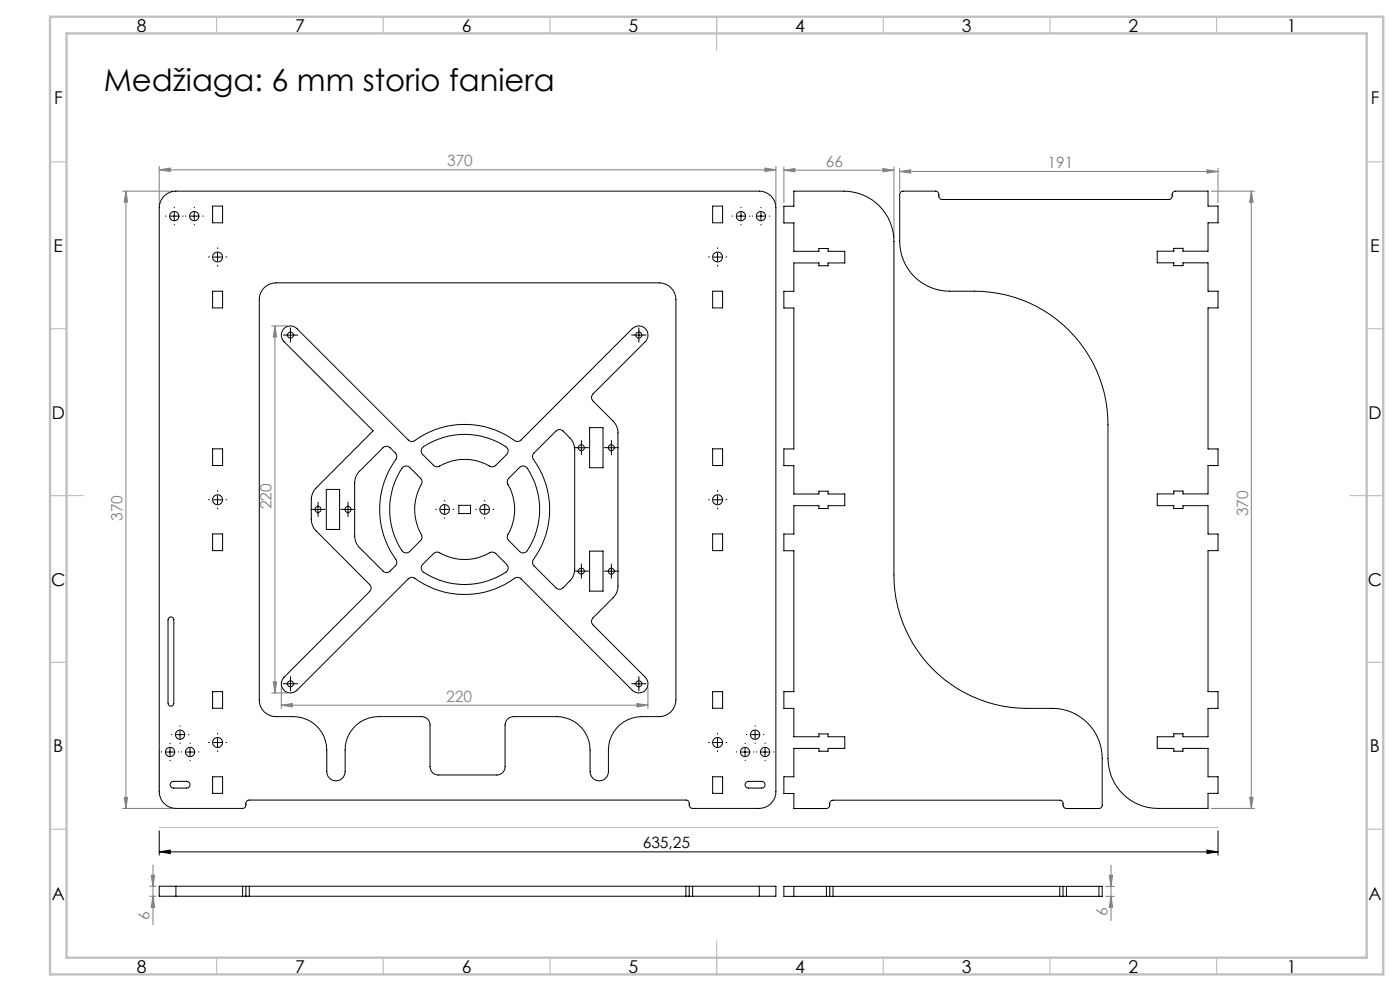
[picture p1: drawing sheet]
<svg xmlns="http://www.w3.org/2000/svg" width="420mm" height="297mm" viewBox="0 0 420 297" stroke-linecap="round" stroke-linejoin="round" font-family="sans-serif">
<g fill="none" stroke="#000" stroke-width=".3">
<path d="M51 64.8h2.5M52.3 63.5v2.5M57 64.8h2.5M58.3 63.5v2.5M64 77h2.5M65.3 75.8v2.5M214 77h2.5M215.3 75.8v2.5M221 64.8h2.5M222.3 63.5v2.5M227 64.8h2.5M228.3 63.5v2.5"/>
<path d="M87.1 99.2v2.5M191.7 99.2v2.5M85.9 100.4h2.5M190.4 100.4h2.5M173.1 134.2h2.5M174.4 132.9v2.5M182.1 134.2h2.5M183.4 132.9v2.5M64 149.8h2.5M65.3 148.5v2.5M94.2 152.7h2.5M95.4 151.4v2.5"/>
<path d="M103.2 152.7h2.5M104.4 151.4v2.5M132.2 152.7h2.5M133.4 151.4v2.5M144.1 152.7h2.5M145.4 151.4v2.5M214 149.8h2.5M215.3 148.5v2.5M173.1 171.2h2.5M174.4 169.9v2.5M182.1 171.2h2.5M183.4 169.9v2.5"/>
<path d="M54 218.9v2.5M85.9 204.9h2.5M87.1 203.7v2.5M190.4 204.9h2.5M191.7 203.7v2.5M226.5 218.9v2.5M49.8 225.4h2.5M51 224.1v2.5M52.8 220.2h2.5M55.8 225.4h2.5M57 224.1v2.5M64 222.5h2.5"/>
<path d="M65.3 221.3v2.5M214 222.5h2.5M215.3 221.3v2.5M222.3 225.4h2.5M223.5 224.1v2.5M225.3 220.2h2.5M228.3 225.4h2.5M229.5 224.1v2.5M47.8 255.3l3.3-.5v1zM47.8 249v7.3M47.8 255.3h317.6M362.1 254.8l3.3 .5-3.3 .5z"/>
<path d="M365.4 249v7.3"/>
</g>
<g fill="none" stroke="#808080" stroke-width=".3">
<path d="M36.8 57.3h15M37.8 57.3v185M37.8 57.3l.5 3.3h-1zM47.8 50.9l3.3-.5v1zM47.8 49.9v11.4M47.8 50.9h185M229.5 50.4l3.3 .5-3.3 .5zM232.8 49.9v11.4M235.2 51l3.3-.5v1zM235.2 50v10.8M235.2 51h33M264.9 50.5l3.3 .5-3.3 .5z"/>
<path d="M268.2 50v21.3M269.9 51.4l3.3-.5v1zM269.9 50.4v6.9M269.9 51.4h95.5M362.1 50.9l3.3 .5-3.3 .5zM363.4 57.3h13M365.4 50.4v10.4M375.4 57.3l.5 3.3h-1zM375.4 57.3v185M81.5 97.7h4.6M82.5 97.7v110M82.5 97.7l.5 3.3h-1z"/>
<path d="M81.5 207.7h4.6M82 204.4h1l-.5 3.3zM84.4 211.3l3.3-.4v1zM84.4 205.9v6.5M84.4 211.3h110M191.1 210.9l3.3 .4-3.3 .6zM194.4 205.9v6.5M37.3 239h1l-.5 3.3zM374.9 239h1l-.5 3.3zM36.8 242.3h15M45.9 259.3v17.8M333.3 259.3v16.6"/>
<path d="M363.4 242.3h13M44.9 265.6h1.9M44.9 268.6h1.9M45.4 262.3h1l-.5 3.3zM45.9 268.6l.5 3.3h-1zM331.7 265.6h2.6M331.7 268.6h2.6M332.8 262.3h1l-.5 3.3zM333.3 268.6l.5 3.3h-1z"/>
</g>
<g fill="none" stroke="#000" stroke-width=".3" stroke-dasharray="15.2 1.3 1.3 1.3">
<path d="M49.8 64.8h-.2M52.3 62.3v-.2M52.3 67.3v.1M54.8 64.8h.1M55.8 64.8h-.2M58.3 62.3v-.2M58.3 67.3v.1M60.8 64.8h.1M62.8 77h-.3M65.3 74.5v-.2M65.3 79.5v.3M67.8 77h.2"/>
<path d="M212.8 77h-.3M215.3 74.5v-.2M215.3 79.5v.3M217.8 77h.2M219.8 64.8h-.2M222.3 62.3v-.2M222.3 67.3v.1M224.8 64.8h.1M225.8 64.8h-.2M228.3 62.3v-.2M228.3 67.3v.1M230.8 64.8h.1"/>
<path d="M87.2 99.2v-.9M191.7 99.2v-.9M85.9 100.4h-.9M87.2 101.7v.9M88.4 100.4h.9M190.4 100.4h-.9M191.7 101.7v.9M192.9 100.4h.9M173.2 134.2h-.9M174.4 132.9v-.9M174.4 135.4v.9M175.7 134.2h.9"/>
<path d="M182.2 134.2h-.9M183.4 132.9v-.9M183.4 135.4v.9M184.7 134.2h.9M62.8 149.8h-.3M65.3 147.3v-.3M65.3 152.3v.2M67.8 149.8h.2M94.2 152.7h-.9M95.4 151.4v-.9M95.4 153.9v.9M96.7 152.7h.9"/>
<path d="M103.2 152.7h-.9M104.4 151.4v-.9M104.4 153.9v.9M105.7 152.7h.9M130.9 152.7h-.2M133.4 150.2v-.2M133.4 155.2v.2M135.9 152.7h.2M142.9 152.7h-.2M145.4 150.2v-.2M145.4 155.2v.2M147.9 152.7h.2"/>
<path d="M212.8 149.8h-.3M215.3 147.3v-.3M215.3 152.3v.2M217.8 149.8h.2M173.2 171.2h-.9M174.4 169.9v-.9M174.4 172.4v.9M175.7 171.2h.9M182.2 171.2h-.9M183.4 169.9v-.9M183.4 172.4v.9M184.7 171.2h.9"/>
<path d="M54 217.7v-.2M85.9 204.9h-.9M87.2 203.7v-.9M87.2 206.2v.9M88.4 204.9h.9M190.4 204.9h-.9M191.7 203.7v-.9M191.7 206.2v.9M192.9 204.9h.9M226.5 217.7v-.2M48.5 225.4h-.1M51 222.9v-.2"/>
<path d="M51 227.9v.1M51.5 220.2h-.1M53.5 225.4h.2M54 222.7v.1M54.5 225.4h-.1M56.5 220.2h.2M57 222.9v-.2M57 227.9v.1M59.5 225.4h.2M62.8 222.5h-.3M65.3 220v-.2M65.3 225v.3"/>
<path d="M67.8 222.5h.2M212.8 222.5h-.3M215.3 220v-.2M215.3 225v.3M217.8 222.5h.2M221 225.4h-.1M223.5 222.9v-.2M223.5 227.9v.1M224 220.2h-.1M226 225.4h.2M226.5 222.7v.1M227 225.4h-.1"/>
<path d="M229 220.2h.2M229.5 222.9v-.2M229.5 227.9v.1M232 225.4h.2"/>
</g>
<path d="M47.8 224.8v12.5M47.8 248h317.6" fill="none" stroke="#c0c0c0" stroke-width=".3"/>
<g fill="none" stroke="#c0c0c0" stroke-width=".35">
<path d="M65 5v5M115 5v5M165 5v5M215 5v10M265 5v5M315 5v5M365 5v5M15 48.5h5M410 48.5h5M15 98.5h5M410 98.5h5M15 148.5h10"/>
<path d="M405 148.5h10M15 198.5h5M410 198.5h5M15 248.5h5M410 248.5h5M65 287v5M115 287v5M165 287v5M215 282v10M265 287v5M315 287v5M365 287v5"/>
</g>
<path d="M15 5h400v287h-400zM20 10h390v277h-390z" fill="none" stroke="#c0c0c0" stroke-width=".7"/>
<path d="M47.8 255.3l3.3-.5v1zM362.1 254.8l3.3 .5-3.3 .5z" fill="#000"/>
<g fill="#808080">
<path d="M47.8 50.9l3.3-.5v1zM229.5 50.4l3.3 .5-3.3 .5z"/>
<path d="M269.9 51.4l3.3-.5v1zM362.1 50.9l3.3 .5-3.3 .5z"/>
<path d="M82.5 97.7l.5 3.3h-1zM82 204.4h1l-.5 3.3zM37.8 57.3l.5 3.3h-1zM37.3 239h1l-.5 3.3zM45.4 262.3h1l-.5 3.3zM45.9 268.6l.5 3.3h-1zM332.8 262.3h1l-.5 3.3zM333.3 268.6l.5 3.3h-1z"/>
<path d="M375.4 57.3l.5 3.3h-1zM374.9 239h1l-.5 3.3z"/>
<path d="M235.2 51l3.3-.5v1zM264.9 50.5l3.3 .5-3.3 .5z"/>
<path d="M84.4 211.3l3.3-.4v1zM191.1 210.9l3.3 .4-3.3 .6z"/>
</g>
<g fill="none" stroke="#000" stroke-width=".3">
<path d="M49.2 58.7a5.2 5.2 0 0 1 3.6-1.4h175a4.9 4.9 0 0 1 5 5v175a5 5 0 0 1-5 5h-20a1.23 1.23 0 0 1-1-1.7l-.3-.5-.5-.3h-131.2a1.23 1.23 0 0 0-1 1.7l-.3 .5-.7 .3h-20a5.1 5.1 0 0 1-5-5v-175a5 5 0 0 1 1.4-3.6zM238.2 57.3h15a15.1 15.1 0 0 1 15 15v100a40 40 0 0 0 40 40h7.5a15 15 0 0 1 15 15v14a1.02 1.02 0 0 1-1 1h-9.8a1.25 1.25 0 0 1-1-1.7l-.8-.8h-68.2a1.2 1.2 0 0 0-1 1.7l-.4 .6-.6 .2h-9.7v-4.5h-3v-5h3v-8.5h7.5v.8h2.7v-.8h5v-3.5h-5v-.8h-2.7v.8h-7.5v-8.5h-3v-5h3v-42.2h-3v-5h3v-8.6h7.5v.9h2.7v-.9h5v-3.4h-5v-.9h-2.7v.9h-7.5v-8.5h-3v-5.1h3v-42.2h-3v-5h3v-8.5h7.5v.9h2.7v-.9h5v-3.5h-5v-.8h-2.7v.8h-7.5v-8.5h-3v-5h3zM270.2 57.6l.5-.3h10a1.24 1.24 0 0 1 1 1.7l.4 .6 .5 .2h68.1a1.28 1.28 0 0 0 1-1.7l.2-.5 .6-.3h9.9v4.5h3v5h-3v8.5h-7.5v-.9h-2.8v.9h-4.9v3.5h4.9v.8h2.8v-.8h7.5v8.5h3v5h-3v42.2h3v5h-3v8.5h-7.5v-.8h-2.8v.8h-4.9v3.5h4.9v.9h2.8v-.9h7.5v8.6h3v4.9h-3v42.3h3v5h-3v8.5h-7.5v-.9h-2.8v.9h-4.9v3.5h4.9v.8h2.8v-.8h7.5v8.5h3v5h-3v4.5h-15a15.1 15.1 0 0 1-15-15v-100a40 40 0 0 0-40-40h-7.5a14.9 14.9 0 0 1-15-15v-14.2zM63.8 61.8h3v5h-3zM213.8 61.8h3v5h-3zM63.8 87.3h3v5h-3zM79.2 86.3a5 5 0 0 1 3.6-1.5h115a5.1 5.1 0 0 1 5 5v120a5 5 0 0 1-5 5 16.2 16.2 0 0 0-10.7 1.6 10 10 0 0 0-4.6 8.4v6.5a2.75 2.75 0 0 1-2.7 2.7 2.75 2.75 0 0 1-2.8-2.7v-6.5a10 10 0 0 0-10-10h-13a2.53 2.53 0 0 0-2.5 2.5v12.5a2.47 2.47 0 0 1-2.5 2.5h-17.5a2.47 2.47 0 0 1-2.5-2.5v-12.5a2.47 2.47 0 0 0-2.5-2.5h-13a10 10 0 0 0-10 10v6.5a2.75 2.75 0 0 1-2.7 2.7 2.75 2.75 0 0 1-2.8-2.7v-6.5a10.1 10.1 0 0 0-10-10h-5.2a4.9 4.9 0 0 1-5-5v-120a4.8 4.8 0 0 1 1.4-3.5zM85.4 98.3l.5-.3a2.74 2.74 0 0 1 3.2 .5l33.4 33.4a1.47 1.47 0 0 0 1.9 .1 25.8 25.8 0 0 1 30.4 .3h.6l.9-.4 33.4-33.4a2.76 2.76 0 0 1 3.9 0 2.76 2.76 0 0 1 0 3.9l-15.7 15.7a1.45 1.45 0 0 0 0 2.1l6 6a4.8 4.8 0 0 1 1.5 3.5v45.9a4.8 4.8 0 0 1-1.5 3.5l-6 6.1a1.45 1.45 0 0 0 0 2.1l15.7 15.7a2.76 2.76 0 0 1 0 3.9 2.76 2.76 0 0 1-3.9 0l-33.4-33.4a1.47 1.47 0 0 0-1.9-.2 25.8 25.8 0 0 1-30.4-.2h-.8l-.7 .4-33.4 33.4a2.74 2.74 0 0 1-3.9 0 2.74 2.74 0 0 1 0-3.9l25.7-25.7a1.45 1.45 0 0 0 0-2.1l-16-16.1a5 5 0 0 1-1.5-3.5v-5.8a5 5 0 0 1 1.5-3.6l17-17.1-26.7-26.7a2.75 2.75 0 0 1 .2-4.1zM213.8 87.3h3v5h-3zM63.8 134.5h3v5h-3zM114.9 134.2a1.45 1.45 0 0 1 2.1 0l1.6 1.6a1.51 1.51 0 0 1 .1 1.9 25.8 25.8 0 0 0 .3 30.4l-.2 1.3-1.8 1.8a1.45 1.45 0 0 1-2.1 0l-7-7.1a5 5 0 0 1-1.5-3.5v-15.9a5 5 0 0 1 1.5-3.5zM126.8 134.1a22 22 0 0 1 25.4 .3l.2 .9-.4 .9-3.3 3.2a1.57 1.57 0 0 1-1.8 .3 15.3 15.3 0 0 0-15.5 .2l-1.2-.3-3.4-3.4-.4-.9v-.6z"/>
<path d="M160 136l6.8-6.8a1.53 1.53 0 0 1 2.1 0l2 2a5 5 0 0 1 1.5 3.6v35.8a5 5 0 0 1-1.5 3.5l-2 2.1a1.53 1.53 0 0 1-2.1 0l-6.6-6.6a1.51 1.51 0 0 1-.1-2 25.8 25.8 0 0 0-.3-30.4zM176.9 128.2h4v12h-4zM213.8 134.5h3v5h-3zM97.9 146.7h4v12h-4zM120.8 140l.9-.3 1 .2 3.5 3.5a1.44 1.44 0 0 1 .2 1.8 15.5 15.5 0 0 0 .2 15.5l-.3 1.1-3.4 3.5a1.53 1.53 0 0 1-2.3-.3 22.5 22.5 0 0 1 .2-25zM137.7 151.4h3.4v2.5h-3.4zM152.6 143.4l3.3-3.3a1.49 1.49 0 0 1 2.3 .2 21.9 21.9 0 0 1-.5 25.2l-.6 .2-1-.2-3.5-3.5a1.51 1.51 0 0 1-.2-1.8 15.3 15.3 0 0 0-.2-15.5v-.7zM63.8 160h3v5h-3zM126.8 169.2l3.3-3.3a1.53 1.53 0 0 1 1.8-.2 15.2 15.2 0 0 0 15.5-.2l1.2 .2 3.4 3.5a1.52 1.52 0 0 1-.2 2.3 22.1 22.1 0 0 1-25.2-.5l-.2-1zM176.9 165.2h4v12h-4zM213.8 160h3v5h-3zM50.7 185.2a.85 .85 0 0 1 .9-.2 .85 .85 0 0 1 .5 .8v25a.86 .86 0 0 1-.8 .9 .86 .86 0 0 1-.9-.9v-25z"/>
<path d="M63.8 207.3h3v5h-3zM213.8 207.3h3v5h-3zM51.3 234.5l.7-.3h4a1.01 1.01 0 0 1 1 1 1.01 1.01 0 0 1-1 1h-4a1 1 0 0 1-.9-.6 1 1 0 0 1 .2-1.1zM63.8 232.8h3v5h-3zM213.8 232.8h3v5h-3zM223.8 234.5l.7-.3h4a1.01 1.01 0 0 1 1 1 1.01 1.01 0 0 1-1 1h-4a1 1 0 0 1-.9-.6 1 1 0 0 1 .2-1.1zM52.8 265.6h-5v3h5M52.8 265.6h20M52.8 268.6h20M52.8 265.6v3M72.8 268.6h1M72.8 265.6h1"/>
<path d="M72.8 265.6v3M73.8 268.6h1M73.8 265.6h1M73.8 265.6v3M74.8 265.6h131M74.8 268.6h131M74.8 265.6v3M205.8 268.6h1M205.8 265.6h1M205.8 265.6v3M206.8 268.6h1M206.8 265.6h1"/>
<path d="M206.8 265.6v3M207.8 265.6v3M207.8 265.6h20M207.8 268.6h20M227.8 265.6h5v3h-5M227.8 265.6v3M238.2 265.6v3M247.9 265.6h1M247.9 268.6h1M247.9 265.6h-12.7v3h12.7M247.9 265.6v3M248.9 265.6h1"/>
<path d="M248.9 268.6h1M248.9 265.6v3M249.9 265.6h68M249.9 268.6h68M249.9 265.6v3M317.9 265.6h1M317.9 268.6h1M317.9 265.6v3M318.9 265.6h1M318.9 268.6h1M318.9 265.6v3M319.9 265.6v3"/>
<path d="M319.9 265.6h9.8M319.9 268.6h9.8M329.7 265.6h1v3h-1M329.7 265.6v3"/>
<circle cx="52.3" cy="64.8" r="1.41"/>
<circle cx="58.3" cy="64.8" r="1.41"/>
<circle cx="65.3" cy="77" r="1.5"/>
<circle cx="215.3" cy="77" r="1.5"/>
<circle cx="222.3" cy="64.8" r="1.38"/>
<circle cx="228.3" cy="64.8" r="1.38"/>
<circle cx="87.1" cy="100.4" r=".89"/>
<circle cx="191.6" cy="100.4" r=".92"/>
<circle cx="174.4" cy="134.2" r=".91"/>
<circle cx="183.4" cy="134.2" r=".89"/>
<circle cx="65.3" cy="149.8" r="1.51"/>
<circle cx="95.4" cy="152.7" r=".89"/>
<circle cx="104.4" cy="152.7" r=".89"/>
<circle cx="133.4" cy="152.7" r="1.45"/>
<circle cx="145.4" cy="152.7" r="1.45"/>
<circle cx="215.3" cy="149.8" r="1.51"/>
<circle cx="174.4" cy="171.2" r=".91"/>
<circle cx="183.4" cy="171.2" r=".89"/>
<circle cx="87.1" cy="204.9" r=".89"/>
<circle cx="191.6" cy="204.9" r=".92"/>
<circle cx="51" cy="225.4" r="1.39"/>
<circle cx="54" cy="220.2" r="1.4"/>
<circle cx="57" cy="225.4" r="1.38"/>
<circle cx="65.3" cy="222.5" r="1.51"/>
<circle cx="215.3" cy="222.5" r="1.51"/>
<circle cx="223.5" cy="225.4" r="1.41"/>
<circle cx="226.5" cy="220.2" r="1.41"/>
<circle cx="229.5" cy="225.4" r="1.41"/>
</g>
<text font-size="9.2" x="31.1" y="27.3">Medžiaga: 6 mm storio faniera</text>
<g font-size="5.3">
<text x="41" y="9.5">8</text>
<text x="88.5" y="9.5">7</text>
<text x="138.5" y="9.5">6</text>
<text x="188.5" y="9.5">5</text>
<text x="238.5" y="9.5">4</text>
<text x="288.5" y="9.5">3</text>
<text x="338.5" y="9.5">2</text>
<text x="386" y="9.5">1</text>
<text x="16.2" y="31.2">F</text>
<text x="411.2" y="31.2">F</text>
<text x="16.1" y="75.5">E</text>
<text x="411.1" y="75.5">E</text>
<text x="15.5" y="125.5">D</text>
<text x="410.5" y="125.5">D</text>
<text x="15.4" y="175.5">C</text>
<text x="410.4" y="175.5">C</text>
<text x="16" y="225.5">B</text>
<text x="411" y="225.5">B</text>
<text x="15.5" y="269.8">A</text>
<text x="410.5" y="269.8">A</text>
<text x="41" y="291.5">8</text>
<text x="88.5" y="291.5">7</text>
<text x="138.5" y="291.5">6</text>
<text x="188.5" y="291.5">5</text>
<text x="238.5" y="291.5">4</text>
<text x="288.5" y="291.5">3</text>
<text x="338.5" y="291.5">2</text>
<text x="386" y="291.5">1</text>
</g>
<g font-size="4.7" fill="#808080">
<text x="134.1" y="49.9">370</text>
<text x="247.8" y="50">66</text>
<text x="314.3" y="50.4">191</text>
<text x="81.5" y="152.6" transform="rotate(-90 81.5 152.6)">220</text>
<text x="374.4" y="154.8" transform="rotate(-90 374.4 154.8)">370</text>
<text x="36.8" y="156.1" transform="rotate(-90 36.8 156.1)">370</text>
<text x="133.9" y="210.3">220</text>
<text x="44.9" y="275.8" transform="rotate(-90 44.9 275.8)">6</text>
<text x="332.3" y="274.5" transform="rotate(-90 332.3 274.5)">6</text>
</g>
<text font-size="4.7" x="192.8" y="254.3">635,25</text>
</svg>
